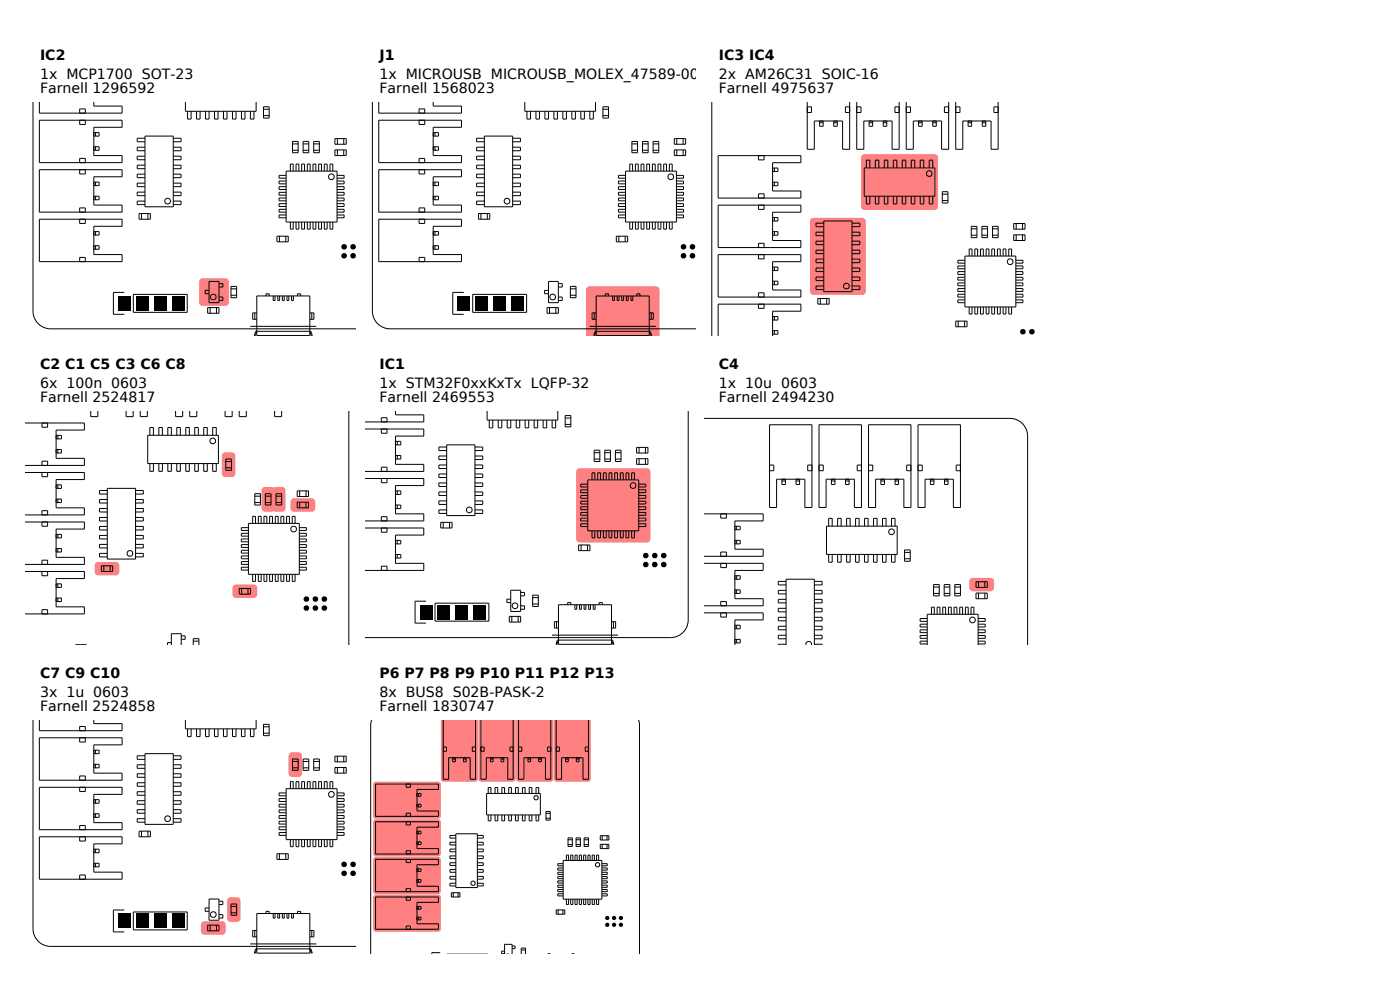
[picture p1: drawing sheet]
<svg xmlns="http://www.w3.org/2000/svg" width="297mm" height="210mm" viewBox="0 0 297 210" stroke-linecap="round" stroke-linejoin="round" font-family="sans-serif">
<path d="M42.5 59.3l.5-.3h4.8a.75 .75 0 0 1 .8 .8v4.3a.75 .75 0 0 1-.8 .8h-4.8a.75 .75 0 0 1-.7-.8v-4.3z" fill="#ff8080"/>
<g fill="none" stroke="#000" stroke-width=".21">
<path d="M7 21.7v44.3a3.8 3.8 0 0 0 3.8 3.8h64.8M8.4 21.7v2.3h17.5v-1.5h-6v-.8M8.4 25.5h17.5v1.5h-6v6h6v1.5h-17.5zM8.4 36h17.5v1.5h-6v6h6v1.5h-17.5zM16.9 24v-.9h1.2v.9M16.9 25.5v.9h1.2v-.9M16.9 34.5v-.9h1.2v.9M16.9 36v.9h1.2v-.9M19.9 28.1h1.1v.8h-1.1M19.9 31.1h1.1v.8h-1.1M19.9 38.6h1.1v.8h-1.1M20.3 28.1v.8"/>
<path d="M20.3 31.1v.8M20.3 38.6v.8M30.8 28.9h6v15h-6zM30.8 38.9h-1.7v.7h1.7M30.8 36.9h-1.7v.8h1.7M30.8 35h-1.7v.8h1.7M30.8 33.1h-1.7v.8h1.7M30.8 31.2h-1.7v.8h1.7M30.8 29.3h-1.7v.8h1.7M36.8 38.9h1.6v.7h-1.6M36.8 29.3h1.6v.8h-1.6M36.8 31.2h1.6v.8h-1.6"/>
<path d="M36.8 33.1h1.6v.8h-1.6M36.8 35h1.6v.8h-1.6M36.8 36.9h1.6v.8h-1.6M39.3 21.7v1.9h15v-1.9M39.8 23.6v1.7h.7v-1.7M41.7 23.6v1.7h.8v-1.7M43.6 23.6v1.7h.8v-1.7M45.5 23.6v1.7h.8v-1.7M47.4 23.6v1.7h.8v-1.7M49.3 23.6v1.7h.8v-1.7M51.2 23.6v1.7h.8v-1.7M53.1 23.6v1.7h.8v-1.7"/>
<path d="M55.9 22.7h1.2v2.4h-1.2zM55.9 24.5h1.2M55.9 23.2h1.2M60.7 36.3h10.8v10.8h-10.8zM60.7 39.6h-1.5v.6h1.5M60.7 38.4h-1.5v.6h1.5M60.7 37.2h-1.5v.6h1.5M61.6 36.3v-1.5h.6v1.5M62.1 31.9h1.2M62.1 30h1.2v2.4h-1.2zM62.1 30.5h1.2M62.8 36.3v-1.5h.6v1.5"/>
<path d="M64 36.3v-1.5h.6v1.5M64.3 31.9h1.2M64.3 30h1.2v2.4h-1.2zM64.3 30.5h1.2M65.2 36.3v-1.5h.6v1.5M66.4 36.3v-1.5h.6v1.5M66.6 31.9h1.2M66.6 30h1.2v2.4h-1.2zM66.6 30.5h1.2M67.6 36.3v-1.5h.6v1.5M68.8 36.3v-1.5h.6v1.5M70 36.3v-1.5h.6v1.5"/>
<path d="M71.1 31.8h2.4v1.2h-2.4zM71.1 29.4h2.4v1.2h-2.4zM71.5 37.2h1.5v.6h-1.5M71.5 38.4h1.5v.6h-1.5M71.5 39.6h1.5v.6h-1.5M71.6 29.4v1.2M71.6 31.8v1.2M72.9 29.4v1.2M72.9 31.8v1.2M8.4 46.5h17.5v1.5h-6v6h6v1.5h-17.5zM16.9 45v-.9h1.2v.9M16.9 46.5v.9h1.2v-.9"/>
<path d="M16.9 55.5v-.9h1.2v.9M19.9 49.1h1.1v.8h-1.1M19.9 41.6h1.1v.8h-1.1M19.9 52.1h1.1v.8h-1.1M20.3 41.6v.8M20.3 49.1v.8M20.3 52.1v.8M29.5 45.3h2.4v1.2h-2.4zM30 45.3v1.2M30.8 42.7h-1.7v.7h1.7M30.8 40.8h-1.7v.7h1.7M31.4 45.3v1.2"/>
<path d="M36.8 42.7h1.6v.7h-1.6M36.8 40.8h1.6v.7h-1.6M44.4 59.7h2.1v4.5h-2.1zM58.8 50.1h2.4v1.2h-2.4zM59.3 50.1v1.2M60.6 50.1v1.2M60.7 44.4h-1.5v.6h1.5M60.7 45.6h-1.5v.6h1.5M60.7 43.2h-1.5v.6h1.5M60.7 42h-1.5v.6h1.5M60.7 40.8h-1.5v.6h1.5M61.6 47.1v1.5h.6v-1.5"/>
<path d="M62.8 47.1v1.5h.6v-1.5M64 47.1v1.5h.6v-1.5M65.2 47.1v1.5h.6v-1.5M66.4 47.1v1.5h.6v-1.5M67.6 47.1v1.5h.6v-1.5M68.8 47.1v1.5h.6v-1.5M70 47.1v1.5h.6v-1.5M71.5 44.4h1.5v.6h-1.5M71.5 40.8h1.5v.6h-1.5M71.5 42h1.5v.6h-1.5M71.5 43.2h1.5v.6h-1.5M71.5 45.6h1.5v.6h-1.5"/>
<path d="M26.4 62h-2.3v4.7h2.3M28.3 62.5h11.4v3.8h-11.4zM44.1 65.3h2.4v1.2h-2.4zM44.4 61.6h-.9v.7h.9M44.6 65.3v1.2M45.9 65.3v1.2M46.5 63h.8v.7h-.8M46.5 60.2h.8v.7h-.8M49 60.8h1.2v2.4h-1.2zM49 61.3h1.2M49 62.6h1.2M53.1 69.2h14"/>
<path d="M54.1 66.4v1.3M54.5 66.4h-.9v1.3h.9M54.5 62.8h11.2v8.4h-11.2zM54.5 70.3l-.3 .9h-.2l.3-.9h11.7l.3 .9h-.3l-.3-.9M56.4 62.8v-.5h.7v.5M58 62.8v1h.4v-1M58.9 62.8v1h.4v-1M59.9 62.8v1h.4v-1M60.9 62.8v1h.4v-1M61.9 62.8v1h.4v-1M63.1 62.8v-.5h.7v.5M65.7 66.4h.9v1.3h-.9"/>
<path d="M66.2 66.4v1.3"/>
<circle cx="70.3" cy="37.5" r=".6"/>
<circle cx="35.6" cy="42.7" r=".6"/>
<circle cx="45.3" cy="63" r=".6"/>
</g>
<g fill="#000">
<path d="M25.1 62.8h2.6v3.1h-2.6zM28.9 62.8h2.6v3.1h-2.6zM32.7 62.8h2.6v3.1h-2.6zM36.5 62.8h2.6v3.1h-2.6z"/>
<circle cx="73" cy="52.4" r=".6"/>
<circle cx="73" cy="54.3" r=".6"/>
<circle cx="74.9" cy="52.4" r=".59"/>
<circle cx="74.9" cy="54.3" r=".59"/>
</g>
<g fill="#ff8080">
<path d="M47.3 96.2a2.62 2.62 0 0 1 2.2-.2l.4 .4v.3v3.8a.75 .75 0 0 1-.7 .7h-1.4a.75 .75 0 0 1-.7-.7v-3.8z"/>
<path d="M20.3 119.4l.5-.2h3.8a.75 .75 0 0 1 .7 .8v1.3a.75 .75 0 0 1-.7 .8h-3.8a.75 .75 0 0 1-.7-.8v-1.3z"/>
<path d="M49.6 124.2l.5-.2h3.7a.75 .75 0 0 1 .8 .8v1.3a.75 .75 0 0 1-.8 .8h-3.7a.75 .75 0 0 1-.8-.8v-1.3z"/>
<path d="M55.7 103.5a2.62 2.62 0 0 1 2.2-.1l.4 .4v.3v3.7a.75 .75 0 0 1-.7 .8h-1.4a.75 .75 0 0 1-.7-.8v-3.7z"/>
<path d="M58 103.5a2.62 2.62 0 0 1 2.1-.1l.4 .4 .1 .3v3.7a.75 .75 0 0 1-.8 .8h-1.3a.75 .75 0 0 1-.8-.8v-3.7z"/>
<path d="M61.9 105.9l.5-.2h3.7a.75 .75 0 0 1 .8 .8v1.3a.75 .75 0 0 1-.8 .8h-3.7a.75 .75 0 0 1-.8-.8v-1.3z"/>
</g>
<g fill="none" stroke="#000" stroke-width=".21">
<path d="M5.5 89.7h12.4v1.5h-6v6h6v1.5h-12.4M8.9 89.7v.9h1.2v-.9M8.9 98.7v-.9h1.2v.9M11.9 92.4h1.1v.7h-1.1M11.9 95.4h1.1v.7h-1.1M12.3 92.4v.7M12.3 95.4v.7M19.3 87.2v1.2h1.5v-1.2M26.8 87.2v1.2h1.5v-1.2M29.8 87.2v1.2h1.5v-1.2M31.3 92.3h15v6h-15zM31.8 92.3v-1.6h.7v1.6"/>
<path d="M31.8 98.3v1.7h.7v-1.7M33.7 92.3v-1.6h.8v1.6M33.7 98.3v1.7h.8v-1.7M35.6 92.3v-1.6h.8v1.6M35.6 98.3v1.7h.8v-1.7M37.3 87.2v1.2h1.5v-1.2M37.5 92.3v-1.6h.8v1.6M37.5 98.3v1.7h.8v-1.7M39.4 92.3v-1.6h.8v1.6M39.4 98.3v1.7h.8v-1.7M40.3 87.2v1.2h1.5v-1.2M41.3 92.3v-1.6h.8v1.6"/>
<path d="M41.3 98.3v1.7h.8v-1.7M43.2 92.3v-1.6h.8v1.6M43.2 98.3v1.7h.8v-1.7M45.1 92.3v-1.6h.8v1.6M45.1 98.3v1.7h.8v-1.7M47.8 87.2v1.2h1.5v-1.2M47.9 97.4h1.2v2.4h-1.2zM47.9 99.3h1.2M47.9 97.9h1.2M50.8 87.2v1.2h1.5v-1.2M58.3 87.2v1.2h1.5v-1.2M74 87.2v49.6"/>
<path d="M5.5 100.2h12.4v1.5h-6v6h6v1.5h-12.4M5.5 110.7h12.4v1.5h-6v6h6v1.5h-12.4M8.9 100.2v.9h1.2v-.9M8.9 109.2v-.9h1.2v.9M8.9 110.7v.9h1.2v-.9M8.9 119.7v-.9h1.2v.9M11.9 102.9h1.1v.7h-1.1M11.9 105.9h1.1v.7h-1.1M11.9 113.4h1.1v.7h-1.1M11.9 116.4h1.1v.7h-1.1M12.3 102.9v.7M12.3 105.9v.7"/>
<path d="M12.3 113.4v.7M12.3 116.4v.7M22.8 103.6h6v15h-6zM22.8 113.6h-1.7v.7h1.7M22.8 117.4h-1.7v.7h1.7M22.8 115.5h-1.7v.7h1.7M22.8 111.7h-1.7v.7h1.7M22.8 109.8h-1.7v.7h1.7M22.8 107.9h-1.7v.7h1.7M22.8 106h-1.7v.7h1.7M22.8 104.1h-1.7v.7h1.7M28.8 113.6h1.6v.7h-1.6"/>
<path d="M28.8 117.4h1.6v.7h-1.6M28.8 104.1h1.6v.7h-1.6M28.8 106h1.6v.7h-1.6M28.8 107.9h1.6v.7h-1.6M28.8 109.8h1.6v.7h-1.6M28.8 111.7h1.6v.7h-1.6M28.8 115.5h1.6v.7h-1.6M52.7 119.1h-1.5v.6h1.5M52.7 111h10.8v10.8h-10.8zM52.7 117.9h-1.5v.6h1.5M52.7 116.7h-1.5v.6h1.5M52.7 115.5h-1.5v.6h1.5"/>
<path d="M52.7 114.3h-1.5v.6h1.5M52.7 113.1h-1.5v.6h1.5M52.7 111.9h-1.5v.6h1.5M53.6 111v-1.5h.6v1.5M54.1 106.6h1.2M54.1 104.7h1.2v2.4h-1.2zM54.1 105.3h1.2M54.8 111v-1.5h.6v1.5M56 111v-1.5h.6v1.5M56.3 106.6h1.2M56.3 104.7h1.2v2.4h-1.2zM56.3 105.3h1.2"/>
<path d="M57.2 111v-1.5h.6v1.5M58.4 111v-1.5h.6v1.5M58.6 106.6h1.2M58.6 104.7h1.2v2.4h-1.2zM58.6 105.3h1.2M59.6 111v-1.5h.6v1.5M60.8 111v-1.5h.6v1.5M62 111v-1.5h.6v1.5M63.1 106.5h2.4v1.2h-2.4zM63.1 104.1h2.4v1.2h-2.4zM63.5 119.1h1.5v.6h-1.5M63.5 111.9h1.5v.6h-1.5"/>
<path d="M63.5 113.1h1.5v.6h-1.5M63.5 114.3h1.5v.6h-1.5M63.5 115.5h1.5v.6h-1.5M63.5 116.7h1.5v.6h-1.5M63.5 117.9h1.5v.6h-1.5M63.6 104.1v1.2M63.6 106.5v1.2M64.9 104.1v1.2M64.9 106.5v1.2M5.5 121.2h12.4v1.5h-6v6h6v1.5h-12.4M8.9 121.2v.9h1.2v-.9M8.9 130.2v-.9h1.2v.9"/>
<path d="M11.9 123.9h1.1v.7h-1.1M11.9 126.9h1.1v.7h-1.1M12.3 123.9v.7M12.3 126.9v.7M18.4 136.8h-2.3M21.5 120h2.4v1.2h-2.4zM22 120v1.2M23.4 120v1.2M36.4 136.8v-2.4h2.1v2.4M36.4 136.3h-.9v.5M38.5 134.9h.8v.7h-.8M41 136.8v-1.3h1.2v1.3"/>
<path d="M41 136h1.2M50.8 124.8h2.4v1.2h-2.4zM51.3 124.8v1.2M52.6 124.8v1.2M52.7 120.3h-1.5v.6h1.5M53.6 121.8v1.5h.6v-1.5M54.8 121.8v1.5h.6v-1.5M56 121.8v1.5h.6v-1.5M57.2 121.8v1.5h.6v-1.5M58.4 121.8v1.5h.6v-1.5M59.6 121.8v1.5h.6v-1.5M60.8 121.8v1.5h.6v-1.5"/>
<path d="M62 121.8v1.5h.6v-1.5M63.5 120.3h1.5v.6h-1.5"/>
<circle cx="45.1" cy="93.5" r=".6"/>
<circle cx="27.6" cy="117.4" r=".6"/>
<circle cx="62.3" cy="112.2" r=".6"/>
</g>
<g fill="#000">
<circle cx="65" cy="129" r=".6"/>
<circle cx="65" cy="127.1" r=".6"/>
<circle cx="66.9" cy="129" r=".59"/>
<circle cx="66.9" cy="127.1" r=".59"/>
<circle cx="68.8" cy="129" r=".6"/>
<circle cx="68.8" cy="127.1" r=".6"/>
</g>
<g fill="#ff8080">
<path d="M48.4 190.6a2.62 2.62 0 0 1 2.2-.2l.4 .4v.3v3.7a.75 .75 0 0 1-.7 .8h-1.4a.75 .75 0 0 1-.7-.8v-3.7z"/>
<path d="M42.9 195.7l.5-.3h3.7a.75 .75 0 0 1 .8 .8v1.3a.75 .75 0 0 1-.8 .8h-3.7a.75 .75 0 0 1-.8-.8v-1.3z"/>
<path d="M61.5 159.8a2.62 2.62 0 0 1 2.1-.1l.4 .4 .1 .2v3.8a.75 .75 0 0 1-.8 .7h-1.3a.75 .75 0 0 1-.8-.7v-3.8z"/>
</g>
<g fill="none" stroke="#000" stroke-width=".21">
<path d="M7 152.7v44.3a3.8 3.8 0 0 0 3.8 3.8h64.8M8.4 152.7v2.3h17.5v-1.5h-6v-.8M8.4 156.5h17.5v1.5h-6v6h6v1.5h-17.5zM16.9 155v-.9h1.2v.9M16.9 156.5v.9h1.2v-.9M19.9 159.1h1.1v.8h-1.1M20.3 159.1v.8M30.8 159.9h6v15h-6zM39.3 152.7v1.9h15v-1.9M39.8 154.6v1.7h.7v-1.7M41.7 154.6v1.7h.8v-1.7M43.6 154.6v1.7h.8v-1.7"/>
<path d="M45.5 154.6v1.7h.8v-1.7M47.4 154.6v1.7h.8v-1.7M49.3 154.6v1.7h.8v-1.7M51.2 154.6v1.7h.8v-1.7M53.1 154.6v1.7h.8v-1.7M55.9 153.7h1.2v2.4h-1.2zM55.9 155.5h1.2M55.9 154.2h1.2M8.4 167h17.5v1.5h-6v6h6v1.5h-17.5zM8.4 177.5h17.5v1.5h-6v6h6v1.5h-17.5zM16.9 165.5v-.9h1.2v.9M16.9 167v.9h1.2v-.9"/>
<path d="M16.9 176v-.9h1.2v.9M16.9 177.5v.9h1.2v-.9M19.9 162.1h1.1v.8h-1.1M19.9 169.6h1.1v.8h-1.1M19.9 172.6h1.1v.8h-1.1M20.3 162.1v.8M20.3 169.6v.8M20.3 172.6v.8M29.5 176.3h2.4v1.2h-2.4zM30 176.3v1.2M30.8 169.9h-1.7v.7h1.7M30.8 173.7h-1.7v.7h1.7"/>
<path d="M30.8 171.8h-1.7v.7h1.7M30.8 168h-1.7v.7h1.7M30.8 166.1h-1.7v.7h1.7M30.8 164.2h-1.7v.7h1.7M30.8 162.2h-1.7v.8h1.7M30.8 160.3h-1.7v.8h1.7M31.4 176.3v1.2M36.8 169.9h1.6v.7h-1.6M36.8 173.7h1.6v.7h-1.6M36.8 160.3h1.6v.8h-1.6M36.8 162.2h1.6v.8h-1.6M36.8 164.2h1.6v.7h-1.6"/>
<path d="M36.8 166.1h1.6v.7h-1.6M36.8 168h1.6v.7h-1.6M36.8 171.8h1.6v.7h-1.6M60.7 175.4h-1.5v.6h1.5M60.7 167.3h10.8v10.8h-10.8zM60.7 176.6h-1.5v.6h1.5M60.7 174.2h-1.5v.6h1.5M60.7 173h-1.5v.6h1.5M60.7 171.8h-1.5v.6h1.5M60.7 170.6h-1.5v.6h1.5M60.7 169.4h-1.5v.6h1.5M60.7 168.2h-1.5v.6h1.5"/>
<path d="M61.6 167.3v-1.5h.6v1.5M61.6 178.1v1.5h.6v-1.5M62.1 162.9h1.2M62.1 161h1.2v2.4h-1.2zM62.1 161.5h1.2M62.8 167.3v-1.5h.6v1.5M62.8 178.1v1.5h.6v-1.5M64 167.3v-1.5h.6v1.5M64 178.1v1.5h.6v-1.5M64.3 162.9h1.2M64.3 161h1.2v2.4h-1.2zM64.3 161.5h1.2"/>
<path d="M65.2 167.3v-1.5h.6v1.5M65.2 178.1v1.5h.6v-1.5M66.4 167.3v-1.5h.6v1.5M66.4 178.1v1.5h.6v-1.5M66.6 162.9h1.2M66.6 161h1.2v2.4h-1.2zM66.6 161.5h1.2M67.6 167.3v-1.5h.6v1.5M67.6 178.1v1.5h.6v-1.5M68.8 167.3v-1.5h.6v1.5M68.8 178.1v1.5h.6v-1.5M70 167.3v-1.5h.6v1.5"/>
<path d="M70 178.1v1.5h.6v-1.5M71.1 162.8h2.4v1.2h-2.4zM71.1 160.4h2.4v1.2h-2.4zM71.5 175.4h1.5v.6h-1.5M71.5 168.2h1.5v.6h-1.5M71.5 169.4h1.5v.6h-1.5M71.5 170.6h1.5v.6h-1.5M71.5 171.8h1.5v.6h-1.5M71.5 173h1.5v.6h-1.5M71.5 174.2h1.5v.6h-1.5M71.5 176.6h1.5v.6h-1.5M71.6 160.4v1.2"/>
<path d="M71.6 162.8v1.2M72.9 160.4v1.2M72.9 162.8v1.2M16.9 186.5v-.9h1.2v.9M19.9 180.1h1.1v.8h-1.1M19.9 183.1h1.1v.8h-1.1M20.3 180.1v.8M20.3 183.1v.8M26.4 193h-2.3v4.7h2.3M28.3 193.5h11.4v3.8h-11.4zM44.1 196.3h2.4v1.2h-2.4zM44.4 190.7h2.1v4.5h-2.1z"/>
<path d="M44.4 192.6h-.9v.7h.9M44.6 196.3v1.2M45.9 196.3v1.2M46.5 194h.8v.8h-.8M46.5 191.2h.8v.7h-.8M49 191.8h1.2v2.4h-1.2zM49 192.3h1.2M49 193.6h1.2M54.1 197.4v1.4M54.5 197.4h-.9v1.4h.9M54.5 193.8h11.2v8.4h-11.2zM56.4 193.8v-.5h.7v.5"/>
<path d="M58 193.8v1h.4v-1M58.8 181.1h2.4v1.2h-2.4zM58.9 193.8v1h.4v-1M59.3 181.1v1.2M59.9 193.8v1h.4v-1M60.6 181.1v1.2M60.9 193.8v1h.4v-1M61.9 193.8v1h.4v-1M63.1 193.8v-.5h.7v.5M65.7 197.4h.9v1.4h-.9M66.2 197.4v1.4M53.1 200.2h14"/>
<path d="M54.5 201.3l-.3 .9h-.2l.3-.9h11.7l.3 .9h-.3l-.3-.9"/>
<circle cx="35.6" cy="173.7" r=".6"/>
<circle cx="70.3" cy="168.5" r=".6"/>
<circle cx="45.3" cy="194" r=".6"/>
</g>
<g fill="#000">
<path d="M25.1 193.8h2.6v3.1h-2.6zM28.9 193.8h2.6v3.1h-2.6zM32.7 193.8h2.6v3.1h-2.6zM36.5 193.8h2.6v3.1h-2.6z"/>
<circle cx="73" cy="185.3" r=".6"/>
<circle cx="73" cy="183.4" r=".6"/>
<circle cx="74.9" cy="185.3" r=".59"/>
<circle cx="74.9" cy="183.4" r=".59"/>
</g>
<path d="M124.5 61l.6-.2h14.1a.75 .75 0 0 1 .7 .7v9.8h-15.5l-.1-9.8z" fill="#ff8080"/>
<g fill="none" stroke="#000" stroke-width=".21">
<path d="M79 21.7v44.3a3.8 3.8 0 0 0 3.8 3.8h64.8M80.4 21.7v2.3h17.5v-1.5h-6v-.8M80.4 25.5h17.5v1.5h-6v6h6v1.5h-17.5zM80.4 36h17.5v1.5h-6v6h6v1.5h-17.5zM88.9 24v-.9h1.2v.9M88.9 25.5v.9h1.2v-.9M88.9 34.5v-.9h1.2v.9M88.9 36v.9h1.2v-.9M91.9 28.1h1.1v.8h-1.1M91.9 31.1h1.1v.8h-1.1M91.9 38.6h1.1v.8h-1.1M92.3 28.1v.8"/>
<path d="M92.3 31.1v.8M92.3 38.6v.8M102.8 28.9h6v15h-6zM102.8 38.9h-1.7v.7h1.7M102.8 36.9h-1.7v.8h1.7M102.8 35h-1.7v.8h1.7M102.8 33.1h-1.7v.8h1.7M102.8 31.2h-1.7v.8h1.7M102.8 29.3h-1.7v.8h1.7M108.8 38.9h1.6v.7h-1.6M108.8 29.3h1.6v.8h-1.6M108.8 31.2h1.6v.8h-1.6"/>
<path d="M108.8 33.1h1.6v.8h-1.6M108.8 35h1.6v.8h-1.6M108.8 36.9h1.6v.8h-1.6M111.3 21.7v1.9h15v-1.9M111.8 23.6v1.7h.8v-1.7M113.7 23.6v1.7h.8v-1.7M115.6 23.6v1.7h.8v-1.7M117.5 23.6v1.7h.8v-1.7M119.4 23.6v1.7h.8v-1.7M121.3 23.6v1.7h.8v-1.7M123.2 23.6v1.7h.8v-1.7M125.1 23.6v1.7h.8v-1.7"/>
<path d="M127.9 22.7h1.2v2.4h-1.2zM127.9 24.5h1.2M127.9 23.2h1.2M132.7 36.3h10.8v10.8h-10.8zM132.7 39.6h-1.5v.6h1.5M132.7 38.4h-1.5v.6h1.5M132.7 37.2h-1.5v.6h1.5M133.6 36.3v-1.5h.6v1.5M134.1 31.9h1.2M134.1 30h1.2v2.4h-1.2zM134.1 30.5h1.2M134.8 36.3v-1.5h.6v1.5"/>
<path d="M136 36.3v-1.5h.6v1.5M136.3 31.9h1.2M136.3 30h1.2v2.4h-1.2zM136.3 30.5h1.2M137.2 36.3v-1.5h.6v1.5M138.4 36.3v-1.5h.6v1.5M138.6 31.9h1.2M138.6 30h1.2v2.4h-1.2zM138.6 30.5h1.2M139.6 36.3v-1.5h.6v1.5M140.8 36.3v-1.5h.6v1.5M142 36.3v-1.5h.6v1.5"/>
<path d="M143.1 31.8h2.4v1.2h-2.4zM143.1 29.4h2.4v1.2h-2.4zM143.5 37.2h1.5v.6h-1.5M143.5 38.4h1.5v.6h-1.5M143.5 39.6h1.5v.6h-1.5M143.6 29.4v1.2M143.6 31.8v1.2M144.9 29.4v1.2M144.9 31.8v1.2M80.4 46.5h17.5v1.5h-6v6h6v1.5h-17.5zM88.9 45v-.9h1.2v.9M88.9 46.5v.9h1.2v-.9"/>
<path d="M88.9 55.5v-.9h1.2v.9M91.9 49.1h1.1v.8h-1.1M91.9 41.6h1.1v.8h-1.1M91.9 52.1h1.1v.8h-1.1M92.3 41.6v.8M92.3 49.1v.8M92.3 52.1v.8M101.5 45.3h2.4v1.2h-2.4zM102 45.3v1.2M102.8 42.7h-1.7v.7h1.7M102.8 40.8h-1.7v.7h1.7M103.4 45.3v1.2"/>
<path d="M108.8 42.7h1.6v.7h-1.6M108.8 40.8h1.6v.7h-1.6M116.4 59.7h2.1v4.5h-2.1zM130.8 50.1h2.4v1.2h-2.4zM131.3 50.1v1.2M132.6 50.1v1.2M132.7 44.4h-1.5v.6h1.5M132.7 45.6h-1.5v.6h1.5M132.7 43.2h-1.5v.6h1.5M132.7 42h-1.5v.6h1.5M132.7 40.8h-1.5v.6h1.5M133.6 47.1v1.5h.6v-1.5"/>
<path d="M134.8 47.1v1.5h.6v-1.5M136 47.1v1.5h.6v-1.5M137.2 47.1v1.5h.6v-1.5M138.4 47.1v1.5h.6v-1.5M139.6 47.1v1.5h.6v-1.5M140.8 47.1v1.5h.6v-1.5M142 47.1v1.5h.6v-1.5M143.5 44.4h1.5v.6h-1.5M143.5 40.8h1.5v.6h-1.5M143.5 42h1.5v.6h-1.5M143.5 43.2h1.5v.6h-1.5M143.5 45.6h1.5v.6h-1.5"/>
<path d="M98.4 62h-2.3v4.7h2.3M100.3 62.5h11.4v3.8h-11.4zM116.1 65.3h2.4v1.2h-2.4zM116.4 61.6h-.9v.7h.9M116.6 65.3v1.2M117.9 65.3v1.2M118.5 63h.8v.7h-.8M118.5 60.2h.8v.7h-.8M121 60.8h1.2v2.4h-1.2zM121 61.3h1.2M121 62.6h1.2M125.1 69.2h14"/>
<path d="M126.1 66.4v1.3M126.5 66.4h-.9v1.3h.9M126.5 62.8h11.2v8.4h-11.2zM126.5 70.3l-.3 .9h-.2l.3-.9h11.7l.3 .9h-.3l-.3-.9M128.4 62.8v-.5h.7v.5M130 62.8v1h.4v-1M130.9 62.8v1h.4v-1M131.9 62.8v1h.4v-1M132.9 62.8v1h.4v-1M133.9 62.8v1h.4v-1M135.1 62.8v-.5h.7v.5M137.7 66.4h.9v1.3h-.9"/>
<path d="M138.2 66.4v1.3"/>
<circle cx="142.3" cy="37.5" r=".6"/>
<circle cx="107.6" cy="42.7" r=".6"/>
<circle cx="117.3" cy="63" r=".6"/>
</g>
<g fill="#000">
<path d="M97.1 62.8h2.6v3.1h-2.6zM100.9 62.8h2.6v3.1h-2.6zM104.7 62.8h2.6v3.1h-2.6zM108.5 62.8h2.6v3.1h-2.6z"/>
<circle cx="145" cy="52.4" r=".6"/>
<circle cx="145" cy="54.3" r=".6"/>
<circle cx="146.9" cy="52.4" r=".6"/>
<circle cx="146.9" cy="54.3" r=".6"/>
</g>
<path d="M122.5 99.6l.5-.3h14.2a.75 .75 0 0 1 .8 .8v14.2a.75 .75 0 0 1-.8 .8h-14.2a.75 .75 0 0 1-.8-.8v-14.2z" fill="#ff8080"/>
<g fill="none" stroke="#000" stroke-width=".21">
<path d="M77.5 91h12.4v1.5h-6v6h6v1.5h-12.4M80.9 89.5v-.9h1.2v.9M80.9 91v.9h1.2v-.9M83.9 87.2v.8h6v1.5h-12.4M83.9 93.6h1.1v.8h-1.1M83.9 96.6h1.1v.8h-1.1M84.3 93.6v.8M84.3 96.6v.8M94.8 94.4h6v15h-6zM94.8 98.6h-1.7v.8h1.7M94.8 96.7h-1.7v.8h1.7M94.8 94.8h-1.7v.8h1.7"/>
<path d="M100.8 94.8h1.6v.8h-1.6M100.8 96.7h1.6v.8h-1.6M100.8 98.6h1.6v.8h-1.6M103.3 87.2v1.9h15v-1.9M103.8 89.1v1.7h.8v-1.7M105.7 89.1v1.7h.8v-1.7M107.6 89.1v1.7h.8v-1.7M109.5 89.1v1.7h.8v-1.7M111.4 89.1v1.7h.8v-1.7M113.3 89.1v1.7h.8v-1.7M115.2 89.1v1.7h.8v-1.7M117.1 89.1v1.7h.8v-1.7"/>
<path d="M119.9 88.2h1.2v2.4h-1.2zM119.9 90h1.2M119.9 88.7h1.2M126.1 97.4h1.2M126.1 95.5h1.2v2.4h-1.2zM126.1 96h1.2M128.3 97.4h1.2M128.3 95.5h1.2v2.4h-1.2zM128.3 96h1.2M130.6 97.4h1.2M130.6 95.5h1.2v2.4h-1.2zM130.6 96h1.2"/>
<path d="M135.1 97.3h2.4v1.2h-2.4zM135.1 94.9h2.4v1.2h-2.4zM135.6 94.9v1.2M135.6 97.3v1.2M136.9 94.9v1.2M136.9 97.3v1.2M146 87.2v44.3a3.8 3.8 0 0 1-3.7 3.8h-64.8M77.5 112h12.4v1.5h-6v6h6v1.5h-12.4M77.5 101.5h12.4v1.5h-6v6h6v1.5h-12.4M80.9 100v-.9h1.2v.9M80.9 101.5v.9h1.2v-.9M80.9 110.5v-.9h1.2v.9"/>
<path d="M80.9 112v.9h1.2v-.9M83.9 114.6h1.1v.8h-1.1M83.9 104.1h1.1v.8h-1.1M83.9 107.1h1.1v.8h-1.1M83.9 117.6h1.1v.8h-1.1M84.3 104.1v.8M84.3 107.1v.8M84.3 114.6v.8M84.3 117.6v.8M93.5 110.8h2.4v1.2h-2.4zM94 110.8v1.2M94.8 104.4h-1.7v.7h1.7"/>
<path d="M94.8 108.2h-1.7v.7h1.7M94.8 106.3h-1.7v.7h1.7M94.8 102.5h-1.7v.7h1.7M94.8 100.6h-1.7v.7h1.7M95.4 110.8v1.2M100.8 104.4h1.6v.7h-1.6M100.8 108.2h1.6v.7h-1.6M100.8 100.6h1.6v.7h-1.6M100.8 102.5h1.6v.7h-1.6M100.8 106.3h1.6v.7h-1.6M122.8 115.6h2.4v1.2h-2.4zM123.3 115.6v1.2"/>
<path d="M124.6 115.6v1.2M124.7 109.9h-1.5v.6h1.5M124.7 101.8h10.8v10.8h-10.8zM124.7 111.1h-1.5v.6h1.5M124.7 108.7h-1.5v.6h1.5M124.7 107.5h-1.5v.6h1.5M124.7 106.3h-1.5v.6h1.5M124.7 105.1h-1.5v.6h1.5M124.7 103.9h-1.5v.6h1.5M124.7 102.7h-1.5v.6h1.5M125.6 101.8v-1.5h.6v1.5M125.6 112.6v1.5h.6v-1.5"/>
<path d="M126.8 101.8v-1.5h.6v1.5M126.8 112.6v1.5h.6v-1.5M128 101.8v-1.5h.6v1.5M128 112.6v1.5h.6v-1.5M129.2 101.8v-1.5h.6v1.5M129.2 112.6v1.5h.6v-1.5M130.4 101.8v-1.5h.6v1.5M130.4 112.6v1.5h.6v-1.5M131.6 101.8v-1.5h.6v1.5M131.6 112.6v1.5h.6v-1.5M132.8 101.8v-1.5h.6v1.5M132.8 112.6v1.5h.6v-1.5"/>
<path d="M134 101.8v-1.5h.6v1.5M134 112.6v1.5h.6v-1.5M135.5 109.9h1.5v.6h-1.5M135.5 102.7h1.5v.6h-1.5M135.5 103.9h1.5v.6h-1.5M135.5 105.1h1.5v.6h-1.5M135.5 106.3h1.5v.6h-1.5M135.5 107.5h1.5v.6h-1.5M135.5 108.7h1.5v.6h-1.5M135.5 111.1h1.5v.6h-1.5M80.9 121v-.9h1.2v.9M90.4 127.5h-2.3v4.7h2.3"/>
<path d="M92.3 128h11.4v3.8h-11.4zM108.1 130.8h2.4v1.2h-2.4zM108.4 125.2h2.1v4.5h-2.1zM108.4 127.1h-.9v.7h.9M108.6 130.8v1.2M109.9 130.8v1.2M110.5 128.5h.8v.8h-.8M110.5 125.7h.8v.7h-.8M113 126.3h1.2v2.4h-1.2zM113 126.8h1.2M113 128.1h1.2M117.1 134.7h14"/>
<path d="M118.1 131.9v1.3M118.5 131.9h-.9v1.3h.9M118.5 128.3h11.2v8.4h-11.2zM118.5 135.8l-.3 .9h-.2l.3-.9h11.7l.3 .9h-.3l-.3-.9M120.4 128.3v-.5h.7v.5M122 128.3v1h.4v-1M122.9 128.3v1h.4v-1M123.9 128.3v1h.4v-1M124.9 128.3v1h.4v-1M125.9 128.3v1h.4v-1M127.1 128.3v-.5h.7v.5M129.7 131.9h.9v1.3h-.9"/>
<path d="M130.2 131.9v1.3"/>
<circle cx="99.6" cy="108.2" r=".6"/>
<circle cx="134.3" cy="103" r=".6"/>
<circle cx="109.3" cy="128.5" r=".6"/>
</g>
<g fill="#000">
<path d="M89.1 128.3h2.6v3.1h-2.6zM92.9 128.3h2.6v3.1h-2.6zM96.7 128.3h2.6v3.1h-2.6zM100.5 128.3h2.6v3.1h-2.6z"/>
<circle cx="137" cy="119.8" r=".59"/>
<circle cx="137" cy="117.9" r=".59"/>
<circle cx="138.9" cy="119.8" r=".6"/>
<circle cx="138.9" cy="117.9" r=".6"/>
<circle cx="140.8" cy="119.8" r=".6"/>
<circle cx="140.8" cy="117.9" r=".6"/>
</g>
<g fill="#ff8080">
<path d="M79.2 190.1l.5-.3 13.6 .1 .2 .5v7l-.5 .3-13.6-.1-.2-.5z"/>
<path d="M79.2 166.1l.5-.3 13.6 .1 .2 .5v7l-.5 .3-13.6-.1-.2-.5z"/>
<path d="M79.2 174.1l.5-.3 13.6 .1 .2 .5v7l-.5 .3-13.6-.1-.2-.5z"/>
<path d="M79.2 182.1l.5-.3 13.6 .1 .2 .5v7l-.5 .3-13.6-.1-.2-.5z"/>
<path d="M109.5 152.7h7.9v12.6l-.3 .5h-7l-.5-.3z"/>
<path d="M101.5 152.7h7.9v12.6l-.3 .5h-7l-.5-.3z"/>
<path d="M93.5 152.7h7.9v12.6l-.3 .5h-7l-.5-.3z"/>
<path d="M117.5 152.7h7.9v12.6l-.3 .5h-7l-.5-.3z"/>
</g>
<g fill="none" stroke="#000" stroke-width=".21">
<path d="M78.9 152.7l-.2 1.1v48.5M94 152.7v12.6h1.2v-4.5h4.6v4.5h1.1v-12.6M94 158.5h.7v.9h-.7M100.9 158.5h-.7v.9h.7M102 152.7v12.6h1.2v-4.5h4.5v4.5h1.2v-12.6M102 158.5h.7v.9h-.7M108.9 158.5h-.7v.9h.7M110 152.7v12.6h1.2v-4.5h4.5v4.5h1.2v-12.6M110 158.5h.7v.9h-.7M116.9 158.5h-.7v.9h.7M118 152.7v12.6h1.1v-4.5h4.6v4.5h1.1v-12.6M118 158.5h.7v.9h-.7"/>
<path d="M124.8 158.5h-.6v.9h.6M135.5 152.7l.2 1.1v48.5M79.7 166.3h13.3v1.2h-4.5v4.5h4.5v1.2h-13.3zM79.7 174.3h13.3v1.2h-4.5v4.5h4.5v1.2h-13.3zM86.2 166.3v.7h.9v-.7M86.2 173.2v-.7h.9v.7M86.2 174.3v.7h.9v-.7M88.5 168.3h.8v.6h-.8M88.5 170.6h.8v.6h-.8M88.5 176.3h.8v.6h-.8M88.5 178.6h.8v.6h-.8M88.7 168.3v.6"/>
<path d="M88.7 170.6v.6M88.7 176.3v.6M88.7 178.6v.6M96 160.8v.8h.6v-.8M96 161h.6M96.7 176.9h4.6v11.4h-4.6zM96.7 178.7h-1.2v.6h1.2M96.7 177.2h-1.2v.6h1.2M98.3 160.8v.8h.6v-.8M98.3 161h.6M101.3 177.2h1.2v.6h-1.2M101.3 178.7h1.2v.6h-1.2"/>
<path d="M103.2 168.3h11.4v4.6h-11.4zM103.6 168.3v-1.2h.6v1.2M103.6 172.9v1.2h.6v-1.2M104 160.8v.8h.6v-.8M104 161h.6M105 168.3v-1.2h.6v1.2M105 172.9v1.2h.6v-1.2M106.3 160.8v.8h.6v-.8M106.3 161h.6M106.5 168.3v-1.2h.6v1.2M106.5 172.9v1.2h.6v-1.2M107.9 168.3v-1.2h.6v1.2"/>
<path d="M107.9 172.9v1.2h.6v-1.2M109.4 168.3v-1.2h.6v1.2M109.4 172.9v1.2h.6v-1.2M110.8 168.3v-1.2h.6v1.2M110.8 172.9v1.2h.6v-1.2M112 160.8v.8h.6v-.8M112 161h.6M112.3 168.3v-1.2h.6v1.2M112.3 172.9v1.2h.6v-1.2M113.7 168.3v-1.2h.6v1.2M113.7 172.9v1.2h.6v-1.2M114.3 160.8v.8h.6v-.8"/>
<path d="M114.3 161h.6M115.8 172.2h1v1.8h-1zM115.8 173.6h1M115.8 172.6h1M120 160.8v.8h.6v-.8M120 161h.6M120.5 179.2h.9M120.5 177.8h.9v1.8h-.9zM120.5 178.1h.9M122.2 179.2h.9M122.2 177.8h.9v1.8h-.9zM122.2 178.1h.9"/>
<path d="M122.3 160.8v.8h.6v-.8M122.3 161h.6M123.9 179.2h.9M123.9 177.8h.9v1.8h-.9zM123.9 178.1h.9M127.4 179.1h1.8v.9h-1.8zM127.4 177.3h1.8v.9h-1.8zM127.8 177.3v.9M127.8 179.1v.9M128.8 177.3v.9M128.8 179.1v.9M79.7 182.3h13.3v1.2h-4.5v4.5h4.5v1.2h-13.3z"/>
<path d="M79.7 190.3h13.3v1.1h-4.5v4.6h4.5v1.1h-13.3zM86.2 181.2v-.7h.9v.7M86.2 182.3v.7h.9v-.7M86.2 189.2v-.7h.9v.7M86.2 190.3v.7h.9v-.7M86.2 197.1v-.6h.9v.6M88.5 192.3h.8v.6h-.8M88.5 184.3h.8v.6h-.8M88.5 186.6h.8v.6h-.8M88.5 194.6h.8v.5h-.8M88.7 184.3v.6M88.7 186.6v.6"/>
<path d="M88.7 192.3v.6M88.7 194.6v.5M95.8 189.4h1.8v.9h-1.8zM96.2 189.4v.9M96.7 184.5h-1.2v.5h1.2M96.7 187.4h-1.2v.5h1.2M96.7 185.9h-1.2v.6h1.2M96.7 183h-1.2v.6h1.2M96.7 181.6h-1.2v.6h1.2M96.7 180.1h-1.2v.6h1.2M97.2 189.4v.9M101.3 184.5h1.2v.5h-1.2"/>
<path d="M101.3 187.4h1.2v.5h-1.2M101.3 180.1h1.2v.6h-1.2M101.3 181.6h1.2v.6h-1.2M101.3 183h1.2v.6h-1.2M101.3 185.9h1.2v.6h-1.2M118 193h1.8v.9h-1.8zM118.4 193v.9M119.4 193v.9M119.5 188.7h-1.2v.5h1.2M119.5 182.5h8.2v8.3h-8.2zM119.5 189.6h-1.2v.5h1.2M119.5 187.8h-1.2v.4h1.2"/>
<path d="M119.5 186.9h-1.2v.4h1.2M119.5 186h-1.2v.4h1.2M119.5 185.1h-1.2v.4h1.2M119.5 184.1h-1.2v.5h1.2M119.5 183.2h-1.2v.5h1.2M120.2 182.5v-1.1h.4v1.1M120.2 190.8v1.1h.4v-1.1M121.1 182.5v-1.1h.4v1.1M121.1 190.8v1.1h.4v-1.1M122 182.5v-1.1h.5v1.1M122 190.8v1.1h.5v-1.1M122.9 182.5v-1.1h.5v1.1"/>
<path d="M122.9 190.8v1.1h.5v-1.1M123.8 182.5v-1.1h.5v1.1M123.8 190.8v1.1h.5v-1.1M124.7 182.5v-1.1h.5v1.1M124.7 190.8v1.1h.5v-1.1M125.6 182.5v-1.1h.5v1.1M125.6 190.8v1.1h.5v-1.1M126.6 182.5v-1.1h.4v1.1M126.6 190.8v1.1h.4v-1.1M127.7 188.7h1.1v.5h-1.1M127.7 183.2h1.1v.5h-1.1M127.7 184.1h1.1v.5h-1.1"/>
<path d="M127.7 185.1h1.1v.4h-1.1M127.7 186h1.1v.4h-1.1M127.7 186.9h1.1v.4h-1.1M127.7 187.8h1.1v.4h-1.1M127.7 189.6h1.1v.5h-1.1M93.4 202.1h-1.8v.2M107.1 201.8h-.7v.5h.7v-2h1.5v2M108.6 200.7h.7v.5h-.7M110.6 202.3v-1.2h.9v1.2M110.6 201.5h.9"/>
<circle cx="113.7" cy="169.2" r=".46"/>
<circle cx="100.4" cy="187.4" r=".46"/>
<circle cx="126.8" cy="183.5" r=".46"/>
</g>
<g fill="#000">
<circle cx="128.8" cy="194.7" r=".45"/>
<circle cx="128.8" cy="196.2" r=".45"/>
<circle cx="130.3" cy="194.7" r=".45"/>
<circle cx="130.3" cy="196.2" r=".45"/>
<circle cx="131.7" cy="194.7" r=".45"/>
<circle cx="131.7" cy="196.2" r=".45"/>
</g>
<g fill="#ff8080">
<path d="M172.1 46.4l.5-.2h10.4a.75 .75 0 0 1 .7 .8v14.8a.75 .75 0 0 1-.7 .8h-10.4a.75 .75 0 0 1-.7-.8v-14.8z"/>
<path d="M182.9 32.9l.5-.2h14.9a.75 .75 0 0 1 .7 .7v10.4a.75 .75 0 0 1-.7 .8h-14.9a.75 .75 0 0 1-.7-.8v-10.4z"/>
</g>
<g fill="none" stroke="#000" stroke-width=".21">
<path d="M151 21.7v49.6M152.4 33h17.5v1.5h-6v6h6v1.5h-17.5zM160.9 33v.9h1.2v-.9M163.9 35.6h1.1v.8h-1.1M163.9 38.6h1.1v.8h-1.1M164.3 35.6v.8M164.3 38.6v.8M171.3 21.7v10h1.5v-6h6v6h1.5v-10M171.3 22.7h.9v1.2h-.9M173.9 25.7v1.1h.7v-1.1M173.9 26h.7M176.9 25.7v1.1h.7v-1.1"/>
<path d="M176.9 26h.7M180.3 22.7h-.9v1.2h.9M181.8 21.7v10h1.5v-6h6v6h1.5v-10M181.8 22.7h.9v1.2h-.9M183.4 35.6h15v6h-15zM183.8 35.6v-1.6h.8v1.6M184.4 25.7v1.1h.7v-1.1M184.4 26h.7M185.7 35.6v-1.6h.8v1.6M187.4 25.7v1.1h.7v-1.1M187.4 26h.7M187.6 35.6v-1.6h.8v1.6"/>
<path d="M189.5 35.6v-1.6h.8v1.6M190.8 22.7h-.9v1.2h.9M191.4 35.6v-1.6h.8v1.6M192.3 21.7v10h1.5v-6h6v6h1.5v-10M192.3 22.7h.9v1.2h-.9M193.3 35.6v-1.6h.8v1.6M194.9 25.7v1.1h.7v-1.1M194.9 26h.7M195.2 35.6v-1.6h.8v1.6M197.2 35.6v-1.6h.7v1.6M197.9 25.7v1.1h.7v-1.1M197.9 26h.7"/>
<path d="M201.3 22.7h-.9v1.2h.9M202.8 21.7v10h1.5v-6h6v6h1.5v-10M202.8 22.7h.9v1.2h-.9M205.4 25.7v1.1h.8v-1.1M205.4 26h.8M208.4 25.7v1.1h.8v-1.1M208.4 26h.8M211.8 22.7h-.9v1.2h.9M152.4 43.5h17.5v1.5h-6v6h6v1.5h-17.5zM152.4 54h17.5v1.5h-6v6h6v1.5h-17.5zM160.9 42v-.9h1.2v.9M160.9 43.5v.9h1.2v-.9"/>
<path d="M160.9 52.5v-.9h1.2v.9M160.9 54v.9h1.2v-.9M163.9 46.1h1.1v.8h-1.1M163.9 49.1h1.1v.8h-1.1M163.9 56.6h1.1v.8h-1.1M163.9 59.6h1.1v.8h-1.1M164.3 46.1v.8M164.3 49.1v.8M164.3 56.6v.8M164.3 59.6v.8M174.8 46.9h6v15h-6zM174.8 56.9h-1.7v.7h1.7"/>
<path d="M174.8 58.8h-1.7v.7h1.7M174.8 55h-1.7v.7h1.7M174.8 53.1h-1.7v.7h1.7M174.8 51.2h-1.7v.7h1.7M174.8 49.2h-1.7v.8h1.7M174.8 47.3h-1.7v.8h1.7M180.8 56.9h1.6v.7h-1.6M180.8 47.3h1.6v.8h-1.6M180.8 49.2h1.6v.8h-1.6M180.8 51.2h1.6v.7h-1.6M180.8 53.1h1.6v.7h-1.6M180.8 55h1.6v.7h-1.6"/>
<path d="M180.8 58.8h1.6v.7h-1.6M183.8 41.6v1.7h.8v-1.7M185.7 41.6v1.7h.8v-1.7M187.6 41.6v1.7h.8v-1.7M189.5 41.6v1.7h.8v-1.7M191.4 41.6v1.7h.8v-1.7M193.3 41.6v1.7h.8v-1.7M195.2 41.6v1.7h.8v-1.7M197.2 41.6v1.7h.7v-1.7M199.9 40.7h1.2v2.4h-1.2zM199.9 42.5h1.2M199.9 41.2h1.2"/>
<path d="M204.7 54.3h10.8v10.8h-10.8zM204.7 58.8h-1.5v.6h1.5M204.7 57.6h-1.5v.6h1.5M204.7 56.4h-1.5v.6h1.5M204.7 55.2h-1.5v.6h1.5M205.6 54.3v-1.5h.6v1.5M206.1 49.9h1.2M206.1 48h1.2v2.4h-1.2zM206.1 48.5h1.2M206.8 54.3v-1.5h.6v1.5M208 54.3v-1.5h.6v1.5M208.3 49.9h1.2"/>
<path d="M208.3 48h1.2v2.4h-1.2zM208.3 48.5h1.2M209.2 54.3v-1.5h.6v1.5M210.4 54.3v-1.5h.6v1.5M210.6 49.9h1.2M210.6 48h1.2v2.4h-1.2zM210.6 48.5h1.2M211.6 54.3v-1.5h.6v1.5M212.8 54.3v-1.5h.6v1.5M214 54.3v-1.5h.6v1.5M215.1 49.8h2.4v1.2h-2.4zM215.1 47.4h2.4v1.2h-2.4z"/>
<path d="M215.5 55.2h1.5v.6h-1.5M215.5 56.4h1.5v.6h-1.5M215.5 57.6h1.5v.6h-1.5M215.5 58.8h1.5v.6h-1.5M215.6 47.4v1.2M215.6 49.8v1.2M217 47.4v1.2M217 49.8v1.2M152.4 71.3v-6.8h17.5v1.5h-6v5.3M160.9 63v-.9h1.2v.9M160.9 64.5v.9h1.2v-.9M163.9 67.1h1.1v.8h-1.1"/>
<path d="M163.9 70.1h1.1v.8h-1.1M164.3 67.1v.8M164.3 70.1v.8M173.5 63.3h2.4v1.2h-2.4zM174 63.3v1.2M174.8 60.7h-1.7v.7h1.7M175.4 63.3v1.2M180.8 60.7h1.6v.7h-1.6M202.8 68.1h2.4v1.2h-2.4zM203.3 68.1v1.2M204.7 68.1v1.2M204.7 62.4h-1.5v.6h1.5"/>
<path d="M204.7 63.6h-1.5v.6h1.5M204.7 61.2h-1.5v.6h1.5M204.7 60h-1.5v.6h1.5M205.6 65.1v1.5h.6v-1.5M206.8 65.1v1.5h.6v-1.5M208 65.1v1.5h.6v-1.5M209.2 65.1v1.5h.6v-1.5M210.4 65.1v1.5h.6v-1.5M211.6 65.1v1.5h.6v-1.5M212.8 65.1v1.5h.6v-1.5M214 65.1v1.5h.6v-1.5M215.5 62.4h1.5v.6h-1.5"/>
<path d="M215.5 60h1.5v.6h-1.5M215.5 61.2h1.5v.6h-1.5M215.5 63.6h1.5v.6h-1.5"/>
<circle cx="197.2" cy="36.8" r=".6"/>
<circle cx="214.3" cy="55.5" r=".6"/>
<circle cx="179.6" cy="60.7" r=".6"/>
</g>
<g fill="#000">
<circle cx="217" cy="70.4" r=".59"/>
<circle cx="218.9" cy="70.4" r=".6"/>
</g>
<path d="M205.9 122.8l.5-.2h3.8a.75 .75 0 0 1 .7 .7v1.4a.75 .75 0 0 1-.7 .7h-3.8a.75 .75 0 0 1-.7-.7v-1.4z" fill="#ff8080"/>
<g fill="none" stroke="#000" stroke-width=".21">
<path d="M149.5 88.8h64.8a3.8 3.8 0 0 1 3.7 3.7v44.3M163.3 90.1h9v17.6h-1.5v-6h-6v6h-1.5zM163.3 98.7h.9v1.2h-.9M172.3 98.7h-.9v1.2h.9M173.8 90.1h9v17.6h-1.5v-6h-6v6h-1.5zM173.8 98.7h.9v1.2h-.9M182.8 98.7h-.9v1.2h.9M184.3 90.1h9v17.6h-1.5v-6h-6v6h-1.5zM184.3 98.7h.9v1.2h-.9M193.3 98.7h-.9v1.2h.9M194.8 90.1h9v17.6h-1.5v-6h-6v6h-1.5zM194.8 98.7h.9v1.2h-.9"/>
<path d="M203.8 98.7h-.9v1.2h.9M149.5 109h12.4v1.5h-6v6h6v1.5h-12.4M149.5 119.5h12.4v1.5h-6v6h6v1.5h-12.4M152.9 109v.9h1.2v-.9M152.9 118v-.9h1.2v.9M152.9 119.5v.9h1.2v-.9M155.9 111.6h1.1v.8h-1.1M155.9 114.6h1.1v.8h-1.1M156.3 111.6v.8M156.3 114.6v.8M165.9 101.7v1.1h.7v-1.1M165.9 102h.7"/>
<path d="M168.9 101.7v1.1h.7v-1.1M168.9 102h.7M175.4 111.6h15v6h-15zM175.8 111.6v-1.6h.8v1.6M175.8 117.6v1.7h.8v-1.7M176.4 101.7v1.1h.7v-1.1M176.4 102h.7M177.7 111.6v-1.6h.8v1.6M177.7 117.6v1.7h.8v-1.7M179.4 101.7v1.1h.7v-1.1M179.4 102h.7M179.6 111.6v-1.6h.8v1.6"/>
<path d="M179.6 117.6v1.7h.8v-1.7M181.5 111.6v-1.6h.8v1.6M181.5 117.6v1.7h.8v-1.7M183.4 111.6v-1.6h.8v1.6M183.4 117.6v1.7h.8v-1.7M185.3 111.6v-1.6h.8v1.6M185.3 117.6v1.7h.8v-1.7M186.9 101.7v1.1h.7v-1.1M186.9 102h.7M187.2 111.6v-1.6h.8v1.6M187.2 117.6v1.7h.8v-1.7M189.2 111.6v-1.6h.7v1.6"/>
<path d="M189.2 117.6v1.7h.7v-1.7M189.9 101.7v1.1h.7v-1.1M189.9 102h.7M191.9 116.7h1.2v2.4h-1.2zM191.9 118.5h1.2M191.9 117.2h1.2M197.4 101.7v1.1h.7v-1.1M197.4 102h.7M200.4 101.7v1.1h.7v-1.1M200.4 102h.7M149.5 130h12.4v1.5h-6v5.3M152.9 128.5v-.9h1.2v.9"/>
<path d="M152.9 130v.9h1.2v-.9M155.9 122.1h1.1v.8h-1.1M155.9 125.1h1.1v.8h-1.1M155.9 132.6h1.1v.8h-1.1M155.9 135.6h1.1v.8h-1.1M156.3 122.1v.8M156.3 125.1v.8M156.3 132.6v.8M156.3 135.6v.8M166.8 136.8v-13.9h6v13.9M166.8 132.9h-1.7v.7h1.7M166.8 136.7h-1.7v.1"/>
<path d="M166.8 134.8h-1.7v.7h1.7M166.8 131h-1.7v.7h1.7M166.8 129.1h-1.7v.7h1.7M166.8 127.1h-1.7v.8h1.7M166.8 125.2h-1.7v.8h1.7M166.8 123.3h-1.7v.8h1.7M171 136.8a.58 .58 0 0 1 .6-.7 .58 .58 0 0 1 .5 .7M172.8 132.9h1.6v.7h-1.6M172.8 136.7h1.6v.1M172.8 123.3h1.6v.8h-1.6M172.8 125.2h1.6v.8h-1.6M172.8 127.1h1.6v.8h-1.6"/>
<path d="M172.8 129.1h1.6v.7h-1.6M172.8 131h1.6v.7h-1.6M172.8 134.8h1.6v.7h-1.6M196.7 136.8v-6.5h10.8v6.5M196.7 136h-1.5v.6h1.5M196.7 134.8h-1.5v.6h1.5M196.7 133.6h-1.5v.6h1.5M196.7 132.4h-1.5v.6h1.5M196.7 131.2h-1.5v.6h1.5M197.6 130.3v-1.5h.6v1.5M198.1 125.9h1.2M198.1 124h1.2v2.4h-1.2z"/>
<path d="M198.1 124.5h1.2M198.8 130.3v-1.5h.6v1.5M200 130.3v-1.5h.6v1.5M200.3 125.9h1.2M200.3 124h1.2v2.4h-1.2zM200.3 124.5h1.2M201.2 130.3v-1.5h.6v1.5M202.4 130.3v-1.5h.6v1.5M202.6 125.9h1.2M202.6 124h1.2v2.4h-1.2zM202.6 124.5h1.2M203.6 130.3v-1.5h.6v1.5"/>
<path d="M204.8 130.3v-1.5h.6v1.5M206 130.3v-1.5h.6v1.5M207.1 125.8h2.4v1.2h-2.4zM207.1 123.4h2.4v1.2h-2.4zM207.5 131.2h1.5v.6h-1.5M207.5 132.4h1.5v.6h-1.5M207.5 133.6h1.5v.6h-1.5M207.5 134.8h1.5v.6h-1.5M207.5 136h1.5v.6h-1.5M207.6 123.4v1.2M207.6 125.8v1.2M209 123.4v1.2"/>
<path d="M209 125.8v1.2"/>
<circle cx="189.2" cy="112.8" r=".6"/>
<circle cx="206.3" cy="131.5" r=".6"/>
</g>
<g font-size="3">
<text x="8.5" y="12.8">IC2</text>
<text x="8.5" y="16.8">1x MCP1700 SOT-23</text>
<text x="80.5" y="12.8">J1</text>
<text x="80.5" y="16.8">1x MICROUSB MICROUSB_MOLEX_47589-00012x AM26C31 SOIC-16</text>
<text x="152.5" y="12.8">IC3 IC4</text>
<text x="8.5" y="19.8">Farnell 1296592</text>
<text x="80.5" y="19.8">Farnell 1568023</text>
<text x="152.5" y="19.8">Farnell 4975637</text>
<text x="8.5" y="78.3">C2 C1 C5 C3 C6 C8</text>
<text x="8.5" y="82.3">6x 100n 0603</text>
<text x="80.5" y="78.3">IC1</text>
<text x="80.5" y="82.3">1x STM32F0xxKxTx LQFP-32</text>
<text x="152.5" y="78.3">C4</text>
<text x="152.5" y="82.3">1x 10u 0603</text>
<text x="8.5" y="85.3">Farnell 2524817</text>
<text x="80.5" y="85.3">Farnell 2469553</text>
<text x="152.5" y="85.3">Farnell 2494230</text>
<text x="8.5" y="143.8">C7 C9 C10</text>
<text x="80.5" y="143.8">P6 P7 P8 P9 P10 P11 P12 P13</text>
<text x="8.5" y="147.8">3x 1u 0603</text>
<text x="80.5" y="147.8">8x BUS8 S02B-PASK-2</text>
<text x="8.5" y="150.8">Farnell 2524858</text>
<text x="80.5" y="150.8">Farnell 1830747</text>
</g>
</svg>
